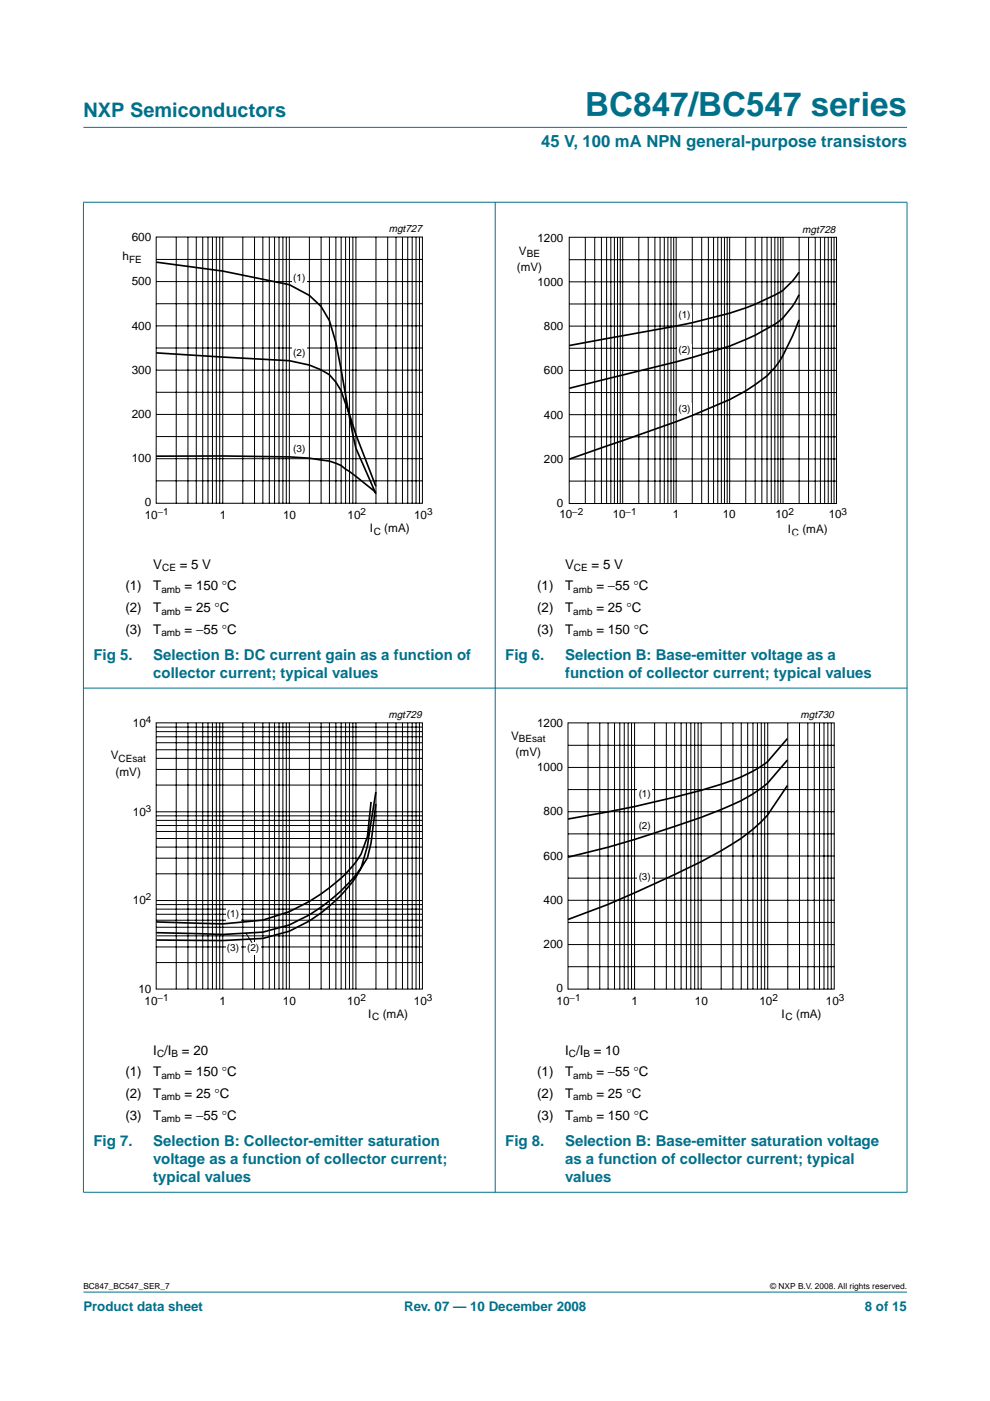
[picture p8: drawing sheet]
<svg xmlns="http://www.w3.org/2000/svg" width="210mm" height="297mm" viewBox="0 0 210 297" stroke-linecap="round" stroke-linejoin="round" font-family="sans-serif">
<g fill="#00708a" stroke="#00708a" stroke-width=".21">
<path d="M17.7 273.9h174.6z"/>
<path d="M17.7 27h174.6z"/>
<path d="M17.7 42.9v209.8z"/>
<path d="M105 42.8v210z"/>
<path d="M192.3 42.9v209.8z"/>
<path d="M17.6 42.9h174.8z"/>
<path d="M17.6 145.9h174.8z"/>
<path d="M17.6 252.8h174.8z"/>
</g>
<g fill="none" stroke="#000" stroke-width=".21">
<path d="M33.1 50.3h56.5v56.4h-56.5zM33.1 55h56.5M33.1 59.7h56.5M37.4 50.3v56.4M39.9 50.3v56.4M41.6 50.3v56.4M43 50.3v56.4M44.1 50.3v56.4M45 50.3v56.4M45.9 50.3v56.4M46.6 50.3v56.4M47.2 50.3v56.4"/>
<path d="M51.5 50.3v56.4M54 50.3v56.4M55.7 50.3v56.4M57.1 50.3v56.4M58.2 50.3v56.4M59.2 50.3v56.4M60 50.3v56.4M60.7 50.3v56.4M61.3 50.3v56.4M65.6 50.3v56.4M68.1 50.3v56.4M69.8 50.3v56.4"/>
<path d="M71.2 50.3v56.4M72.3 50.3v56.4M73.3 50.3v56.4M74.1 50.3v56.4M74.8 50.3v56.4M75.5 50.3v56.4M79.7 50.3v56.4M82.2 50.3v56.4M84 50.3v56.4M85.3 50.3v56.4M86.4 50.3v56.4M87.4 50.3v56.4"/>
<path d="M88.2 50.3v56.4M88.9 50.3v56.4M33.1 73.8h56.5M33.1 64.4h56.5M33.1 78.5h56.5M33.1 69.1h56.5M33.1 87.9h56.5M33.1 97.3h56.5M33.1 83.2h56.5M33.1 92.6h56.5M33.1 101.9h56.5"/>
</g>
<path d="M33.1 55.6l14.1 1.9 14.2 2.9 4.2 2.2 2.5 2.3 1.7 3.1 1.4 4.6 4.3 22.4 4.2 9.7M33.1 74.8l28.3 1.7 4.2 .9 2.5 1 1.7 1 1.4 1.6 1.1 1.8 3.2 9.3 4.2 11M33.1 96.7h14.1l14.2 .2 4.2 .2 2.5 .4a8.5 8.5 0 0 1 5.1 2l1.6 1 4.9 3.9" fill="none" stroke="#000" stroke-width=".35"/>
<g fill="#fff">
<path d="M62 57.8h3v2.6h-3z"/>
<path d="M62 73.7h3v2.5h-3z"/>
<path d="M62 94h3v2.6h-3z"/>
</g>
<path d="M20.3 47.3h81.8v66.4h-81.8z" fill="none" stroke="#fff" stroke-width=".21"/>
<g fill="none" stroke="#000" stroke-width=".21">
<path d="M120.7 50.3h56.7v56.5h-56.7zM120.8 55.1h56.6M120.8 59.8h56.6M124.1 50.3v56.5M126.1 50.3v56.5M127.5 50.3v56.5M128.6 50.3v56.5M129.5 50.3v56.5M130.3 50.3v56.5M130.9 50.3v56.5M131.5 50.3v56.5M132 50.3v56.5"/>
<path d="M135.4 50.3v56.5M137.4 50.3v56.5M138.9 50.3v56.5M140 50.3v56.5M140.8 50.3v56.5M141.6 50.3v56.5M142.3 50.3v56.5M142.8 50.3v56.5M143.4 50.3v56.5M146.8 50.3v56.5M148.8 50.3v56.5M150.2 50.3v56.5"/>
<path d="M151.3 50.3v56.5M152.2 50.3v56.5M152.9 50.3v56.5M153.6 50.3v56.5M154.2 50.3v56.5M154.7 50.3v56.5M158.1 50.3v56.5M160.1 50.3v56.5M161.5 50.3v56.5M162.6 50.3v56.5M163.5 50.3v56.5M164.3 50.3v56.5"/>
<path d="M164.9 50.3v56.5M165.5 50.3v56.5M166 50.3v56.5M169.4 50.3v56.5M171.4 50.3v56.5M172.8 50.3v56.5M173.9 50.3v56.5M174.8 50.3v56.5M175.6 50.3v56.5M176.3 50.3v56.5M176.8 50.3v56.5M120.8 73.8h56.6"/>
<path d="M120.8 64.4h56.6M120.8 78.5h56.6M120.8 69.1h56.6M120.8 87.9h56.6M120.8 97.3h56.6M120.8 83.2h56.6M120.8 92.6h56.6M120.8 102h56.6"/>
</g>
<g fill="#fff">
<path d="M143.6 65.6h3v2.6h-3z"/>
<path d="M143.6 73h3v2.5h-3z"/>
<path d="M143.6 85.6h3v2.6h-3z"/>
</g>
<path d="M169.4 57.7a12.4 12.4 0 0 1-6.8 5.6 60.1 60.1 0 0 1-15.8 5.1l-26.1 4.9M169.4 62.5a13.4 13.4 0 0 1-6.8 7.2 57.4 57.4 0 0 1-15.8 6.1l-26.1 6.5M169.4 67.8a50 50 0 0 1-4.5 9.3l-2.3 2.6-4.5 3.2-3.4 1.8a257.5 257.5 0 0 1-26.1 9.9l-7.9 2.8M78.7 170l-.8 7.4a15.9 15.9 0 0 1-4.6 7.9l-1 .9a38.9 38.9 0 0 1-16.6 8.9l-8.5 .8-14.1-.4M79.7 167.9l-1.8 11.5-1.3 4.7a31.6 31.6 0 0 1-15.3 13.3l-5.6 1.6-8.5 .4-14.1-.1M79.7 170.4l-1 8.3-.8 3.2a35.8 35.8 0 0 1-16.6 14.2l-5.6 1.5-8.5 .5-14.1-.4" fill="none" stroke="#000" stroke-width=".35"/>
<path d="M107.7 47.3h81.9v66.3h-81.9z" fill="none" stroke="#fff" stroke-width=".21"/>
<g fill="none" stroke="#000" stroke-width=".21">
<path d="M33.1 153.3h56.5v56.4h-56.5zM33.1 159h56.4M33.1 157.5h56.4M33.1 156.2h56.4M33.1 155.1h56.4M33.1 154.2h56.4M37.4 153.3v56.4M39.9 153.3v56.4M41.6 153.3v56.4M43 153.3v56.4M44.1 153.3v56.4M45 153.3v56.4"/>
<path d="M45.9 153.3v56.4M46.6 153.3v56.4M47.2 153.3v56.4M51.5 153.3v56.4M54 153.3v56.4M55.7 153.3v56.4M57.1 153.3v56.4M58.2 153.3v56.4M59.2 153.3v56.4M60 153.3v56.4M60.7 153.3v56.4M61.3 153.3v56.4"/>
<path d="M65.6 153.3v56.4M68.1 153.3v56.4M69.8 153.3v56.4M71.2 153.3v56.4M72.3 153.3v56.4M73.3 153.3v56.4M74.1 153.3v56.4M74.8 153.3v56.4M75.5 153.3v56.4M79.7 153.3v56.4M82.2 153.3v56.4M84 153.3v56.4"/>
<path d="M85.3 153.3v56.4M86.4 153.3v56.4M87.4 153.3v56.4M88.2 153.3v56.4M88.9 153.3v56.4M33.1 179.6h56.4M33.1 177.8h56.4M33.1 176.3h56.4M33.1 175h56.4M33.1 173.9h56.4M33.1 173h56.4M33.1 172.1h56.4"/>
<path d="M33.1 166.5h56.4M33.1 163.1h56.4M33.1 160.8h56.4M33.1 196.6h56.4M33.1 195.1h56.4M33.1 193.8h56.4M33.1 192.8h56.4M33.1 191.8h56.4M33.1 190.9h56.4M33.1 185.3h56.4M33.1 182h56.4M33.3 198.4h56.1"/>
<path d="M33.1 204.1h56.4M33.1 200.8h56.4"/>
</g>
<g fill="#fff">
<path d="M47.9 192.6h3v2.6h-3z"/>
<path d="M52.2 199.7h3v2.6h-3z"/>
<path d="M47.9 199.7h3v2.6h-3z"/>
</g>
<g fill="none" stroke="#000" stroke-width=".21">
<path d="M120.4 153.3h56.5v56.4h-56.5zM120.4 158h56.5M124.7 153.3v56.4M127.2 153.3v56.4M128.9 153.3v56.4M130.3 153.3v56.4M131.4 153.3v56.4M132.4 153.3v56.4M133.2 153.3v56.4M133.9 153.3v56.4M134.5 153.3v56.4M138.8 153.3v56.4"/>
<path d="M141.3 153.3v56.4M143 153.3v56.4M144.4 153.3v56.4M145.5 153.3v56.4M146.5 153.3v56.4M147.3 153.3v56.4M148 153.3v56.4M148.7 153.3v56.4M152.9 153.3v56.4M155.4 153.3v56.4M157.2 153.3v56.4M158.5 153.3v56.4"/>
<path d="M159.6 153.3v56.4M160.6 153.3v56.4M161.4 153.3v56.4M162.1 153.3v56.4M162.8 153.3v56.4M167 153.3v56.4M169.5 153.3v56.4M171.3 153.3v56.4M172.6 153.3v56.4M173.8 153.3v56.4M174.7 153.3v56.4M175.5 153.3v56.4"/>
<path d="M176.2 153.3v56.4M120.4 176.8h56.5M120.4 167.4h56.5M120.4 172.1h56.5M120.4 162.7h56.5M52.1 197.8l1.4 2.1M120.4 190.9h56.5M120.4 186.2h56.5M120.4 195.6h56.5M120.4 181.5h56.5M120.4 205h56.5M120.4 200.3h56.5"/>
</g>
<path d="M20.4 150.3h81.9v66.3h-81.9z" fill="none" stroke="#fff" stroke-width=".21"/>
<path d="M167 156.6l-4.3 5a31.1 31.1 0 0 1-9.8 4.7 266 266 0 0 1-32.5 7.3M167 161.2l-4.3 4.9a32.9 32.9 0 0 1-9.8 5.6 257.3 257.3 0 0 1-32.5 10M167 166.5l-4.3 6.4a35.8 35.8 0 0 1-9.8 7.5 262 262 0 0 1-32.5 14.6" fill="none" stroke="#000" stroke-width=".35"/>
<g fill="#fff">
<path d="M135.2 167.2h3v2.6h-3z"/>
<path d="M135.2 174h3v2.6h-3z"/>
<path d="M135.2 184.8h3v2.5h-3z"/>
</g>
<path d="M107.7 150.4h81.9v66.3h-81.9z" fill="none" stroke="#fff" stroke-width=".21"/>
<text font-size="7.1" fill="#00708a" x="124.1" y="24.7">BC847/BC547 series</text>
<text font-size="4.2" fill="#00708a" x="17.7" y="24.9">NXP Semiconductors</text>
<text font-size="3.5" fill="#00708a" x="114.7" y="31.1">45 V, 100 mA NPN general-purpose transistors</text>
<g font-size="3.2" fill="#00708a">
<text x="19.8" y="139.9">Fig 5.</text>
<text x="32.5" y="139.9">Selection B: DC current gain as a function of</text>
<text x="32.5" y="143.8">collector current; typical values</text>
<text x="107.1" y="139.9">Fig 6.</text>
<text x="119.8" y="139.9">Selection B: Base-emitter voltage as a</text>
<text x="119.8" y="143.8">function of collector current; typical values</text>
<text x="19.8" y="242.9">Fig 7.</text>
<text x="32.5" y="242.9">Selection B: Collector-emitter saturation</text>
<text x="107.1" y="242.9">Fig 8.</text>
<text x="119.8" y="242.9">Selection B: Base-emitter saturation voltage</text>
<text x="32.5" y="246.8">voltage as a function of collector current;</text>
<text x="32.5" y="250.7">typical values</text>
<text x="119.8" y="246.8">as a function of collector current; typical</text>
<text x="119.8" y="250.7">values</text>
</g>
<g font-size="2.8">
<text x="26.6" y="125.2">(1)</text>
<text x="32.5" y="120.6">V</text>
<text x="32.5" y="125.2">T</text>
<text x="38.1" y="120.6">= 5 V</text>
<text x="39.1" y="125.2">= 150 °C</text>
<text x="113.9" y="125.2">(1)</text>
<text x="119.8" y="120.6">V</text>
<text x="119.8" y="125.2">T</text>
<text x="125.4" y="120.6">= 5 V</text>
<text x="126.4" y="125.2">= −55 °C</text>
<text x="26.6" y="129.8">(2)</text>
<text x="32.5" y="129.8">T</text>
<text x="39.1" y="129.8">= 25 °C</text>
<text x="113.9" y="129.8">(2)</text>
<text x="119.8" y="129.8">T</text>
<text x="126.4" y="129.8">= 25 °C</text>
<text x="26.6" y="134.4">(3)</text>
<text x="32.5" y="134.4">T</text>
<text x="39.1" y="134.4">= −55 °C</text>
<text x="113.9" y="134.4">(3)</text>
<text x="119.8" y="134.4">T</text>
<text x="126.4" y="134.4">= 150 °C</text>
<text x="32.5" y="223.6">I /I</text>
<text x="38.6" y="223.6">= 20</text>
<text x="119.8" y="223.6">I /I</text>
<text x="125.9" y="223.6">= 10</text>
<text x="26.6" y="232.8">(2)</text>
<text x="26.6" y="228.2">(1)</text>
<text x="32.5" y="232.8">T</text>
<text x="32.5" y="228.2">T</text>
<text x="39.1" y="228.2">= 150 °C</text>
<text x="39.1" y="232.8">= 25 °C</text>
<text x="113.9" y="228.2">(1)</text>
<text x="113.9" y="232.8">(2)</text>
<text x="119.8" y="228.2">T</text>
<text x="119.8" y="232.8">T</text>
<text x="126.4" y="228.2">= −55 °C</text>
<text x="126.4" y="232.8">= 25 °C</text>
<text x="26.6" y="237.4">(3)</text>
<text x="32.5" y="237.4">T</text>
<text x="39.1" y="237.4">= −55 °C</text>
<text x="113.9" y="237.4">(3)</text>
<text x="119.8" y="237.4">T</text>
<text x="126.4" y="237.4">= 150 °C</text>
</g>
<g font-size="2.8" fill="#00708a">
<text x="17.7" y="278">Product data sheet</text>
<text x="85.7" y="278">Rev. 07 — 10 December 2008</text>
<text x="183.4" y="278">8 of 15</text>
</g>
<g font-size="2.5">
<text x="27.9" y="51.1">600</text>
<text x="113.9" y="51.3">1200</text>
<text x="26" y="55.2">h</text>
<text x="109.6" y="57.5">(mV)</text>
<text x="110" y="54">V</text>
<text x="27.9" y="60.5">500</text>
<text x="113.9" y="60.6">1000</text>
<text x="27.9" y="69.9">400</text>
<text x="115.3" y="70">800</text>
<text x="27.9" y="79.2">300</text>
<text x="115.3" y="79.4">600</text>
<text x="27.9" y="88.6">200</text>
<text x="115.3" y="88.7">400</text>
<text x="27.9" y="98">100</text>
<text x="115.3" y="98.1">200</text>
<text x="30.7" y="107.4">0</text>
<text x="118.1" y="107.5">0</text>
<text x="30.7" y="110">10</text>
<text x="46.6" y="110">1</text>
<text x="60" y="110">10</text>
<text x="73.7" y="110">10</text>
<text x="78.4" y="112.8">I</text>
<text x="81.5" y="112.8">(mA)</text>
<text x="87.8" y="110">10</text>
<text x="118.6" y="109.9">10</text>
<text x="129.9" y="109.9">10</text>
<text x="142.6" y="109.9">1</text>
<text x="153.2" y="109.9">10</text>
<text x="164.4" y="109.9">10</text>
<text x="167" y="113">I</text>
<text x="170.1" y="113">(mA)</text>
<text x="175.7" y="109.9">10</text>
<text x="28.2" y="154">10</text>
<text x="113.9" y="154.2">1200</text>
<text x="23.5" y="161">V</text>
<text x="108.4" y="156.8">V</text>
<text x="109.3" y="160.3">(mV)</text>
<text x="24.5" y="164.5">(mV)</text>
<text x="113.9" y="163.5">1000</text>
<text x="28.2" y="172.9">10</text>
<text x="115.2" y="172.9">800</text>
<text x="115.2" y="182.3">600</text>
<text x="28.2" y="191.7">10</text>
<text x="115.2" y="191.6">400</text>
<text x="115.2" y="201">200</text>
<text x="29.3" y="210.5">10</text>
<text x="30.6" y="213">10</text>
<text x="46.6" y="213">1</text>
<text x="60" y="213">10</text>
<text x="73.6" y="213">10</text>
<text x="78" y="215.9">I</text>
<text x="81.1" y="215.9">(mA)</text>
<text x="87.7" y="213">10</text>
<text x="118" y="213">10</text>
<text x="118" y="210.4">0</text>
<text x="133.9" y="213">1</text>
<text x="147.3" y="213">10</text>
<text x="161" y="213">10</text>
<text x="165.7" y="215.9">I</text>
<text x="168.8" y="215.9">(mA)</text>
<text x="175.1" y="213">10</text>
</g>
<g font-size="2.2">
<text x="82.4" y="49.3">mgt727</text>
<text x="170.1" y="49.3">mgt728</text>
<text x="82.3" y="152.2">mgt729</text>
<text x="169.7" y="152.3">mgt730</text>
</g>
<g font-size="2.1">
<text x="27.4" y="55.7">FE</text>
<text x="62.2" y="59.6">(1)</text>
<text x="111.7" y="54.5">BE</text>
<text x="143.8" y="67.5">(1)</text>
<text x="62.2" y="75.5">(2)</text>
<text x="143.8" y="74.8">(2)</text>
<text x="143.8" y="87.4">(3)</text>
<text x="62.2" y="95.8">(3)</text>
<text x="33.5" y="109.2">−1</text>
<text x="76.5" y="109.2">2</text>
<text x="79.3" y="113.3">C</text>
<text x="90.6" y="109.2">3</text>
<text x="121.3" y="109.2">−2</text>
<text x="132.7" y="109.2">−1</text>
<text x="167.1" y="109.2">2</text>
<text x="167.9" y="113.5">C</text>
<text x="178.5" y="109.2">3</text>
<text x="34.2" y="125.7">amb</text>
<text x="34.4" y="121.1">CE</text>
<text x="121.5" y="125.7">amb</text>
<text x="121.7" y="121.1">CE</text>
<text x="34.2" y="130.3">amb</text>
<text x="121.5" y="130.3">amb</text>
<text x="34.2" y="134.9">amb</text>
<text x="121.5" y="134.9">amb</text>
<text x="30.9" y="153.2">4</text>
<text x="25.2" y="161.5">CEsat</text>
<text x="110" y="157.3">BEsat</text>
<text x="30.9" y="172.1">3</text>
<text x="135.4" y="169">(1)</text>
<text x="135.4" y="175.8">(2)</text>
<text x="30.9" y="190.9">2</text>
<text x="135.4" y="186.6">(3)</text>
<text x="48.1" y="194.5">(1)</text>
<text x="48.1" y="201.6">(3)</text>
<text x="52.4" y="201.6">(2)</text>
<text x="33.4" y="212.3">−1</text>
<text x="76.4" y="212.3">2</text>
<text x="90.5" y="212.3">3</text>
<text x="120.8" y="212.3">−1</text>
<text x="163.8" y="212.3">2</text>
<text x="177.9" y="212.3">3</text>
<text x="78.9" y="216.3">C</text>
<text x="166.6" y="216.3">C</text>
<text x="33.3" y="224.1">C</text>
<text x="36.4" y="224.1">B</text>
<text x="120.6" y="224.1">C</text>
<text x="123.7" y="224.1">B</text>
<text x="34.2" y="228.7">amb</text>
<text x="34.2" y="233.3">amb</text>
<text x="121.5" y="228.7">amb</text>
<text x="121.5" y="233.3">amb</text>
<text x="34.2" y="237.9">amb</text>
<text x="121.5" y="237.9">amb</text>
</g>
<g font-size="1.8">
<text x="17.7" y="273.4">BC847_BC547_SER_7</text>
<text x="163.3" y="273.4">© NXP B.V. 2008. All rights reserved.</text>
</g>
</svg>
